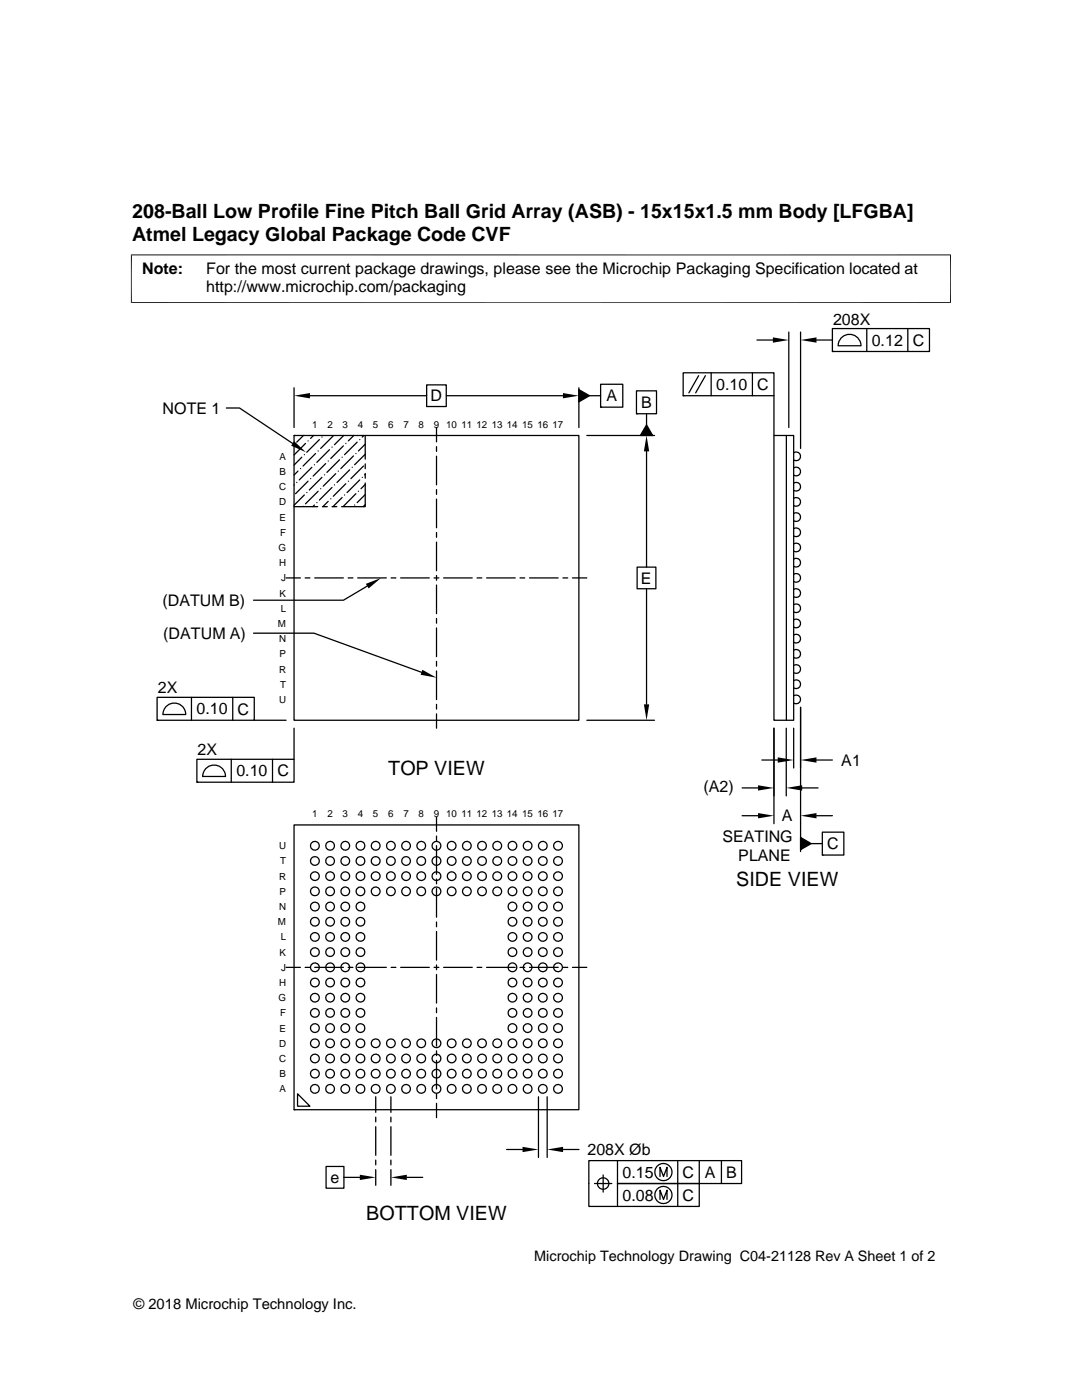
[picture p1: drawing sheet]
<svg xmlns="http://www.w3.org/2000/svg" width="216mm" height="279mm" viewBox="0 0 216 279" stroke-linecap="round" stroke-linejoin="round" font-family="sans-serif">
<g fill="none" stroke="#000" stroke-width=".25">
<path d="M58.7 77.4v7.9M61.8 79h23.3M85.1 76.8h3.9v4.3h-3.9zM89 79h23.3M115.5 77.8l2.1 1.2-2.1 1.2zM115.5 77.4v7.9M117.6 79h2.2M119.8 76.7h4.5v4.6h-4.5zM127 78h4v4.6h-4zM136.3 74.4h18.1v4.6h-18.1zM136.3 79h.1M139.4 75l-1.9 3.4"/>
<path d="M140.8 75l-2 3.4M141.9 74.4v4.6M150.1 74.4v4.6M151 67.9h3.2M154.4 79v7.9M157.4 66.3v19M159.7 66.3v23.2M162.9 67.9h3.2M166.1 65.6h19.4v4.5h-19.4zM166.1 70.1h.1M168 67.3a2.29 2.29 0 0 1 2.5-.4 2.29 2.29 0 0 1 1.3 2.1h-4.6l.4-1.2zM173 65.6v4.5"/>
<path d="M181.1 65.6v4.5M45.2 81.4h2.6l10.6 7.1M58.7 86.9h56.8v56.8h-56.8zM58.7 86.9h.1M58.7 88.8h.1M58.7 96.8h.1M59.2 96.3h.1M59.5 94l-.8 .8M60 93.5h.1M60.2 91.2l-1.5 1.6M60.6 86.9l-1.4 1.3M60.7 90.7h.1"/>
<path d="M60.7 98.8l-2 2M61 88.5l-2.3 2.3M61.2 98.3h.1M61.5 88h.1M61.5 96l-2.5 2.5M62 95.5h.1M62.2 93.3l-2.5 2.5M62.6 86.9l-.6 .6M62.7 92.8h.1M63 90.5l-2.5 2.5M63.5 90h.1M63.5 98l-2.5 2.5"/>
<path d="M63.7 87.7l-2.5 2.6M64 97.5h.1M64.2 87.2h.1M64.2 95.3l-2.5 2.5M64.7 94.8h.1M65 92.5l-2.5 2.5M65.5 92h.1M65.7 89.7l-2.5 2.6M66 99.5h.1M66.3 89.2h.1M66.3 97.3l-2.6 2.5M66.5 87l-2.5 2.5"/>
<path d="M66.7 96.8h.1M67 94.5l-2.5 2.5M67.5 94h.1M67.8 91.8l-2.6 2.5M68.3 91.2h.1M68.3 99.3l-1.9 1.8M68.5 89l-2.5 2.5M68.6 86.9l-1.9 1.9M68.7 98.8h.1M69 88.5h.1M69 96.5l-2.5 2.5M69.5 96h.1"/>
<path d="M69.8 93.8l-2.6 2.5M70.3 93.3h.1M70.5 91l-2.5 2.5M70.6 86.9l-1.1 1.1M71 90.5h.1M71 98.5l-2.5 2.5M71.3 88.2l-2.6 2.5M71.5 98h.1M71.8 87.7h.1M71.8 95.8l-2.5 2.5M72.3 95.3h.1M72.5 93l-2.5 2.5"/>
<path d="M72.6 86.9l-.3 .3M72.9 88.6l-1.4 1.4M72.9 90.7l-2.1 2.1M72.9 94.7l-.1 .1M72.9 96.4v4.7h-4.7M72.9 86.9v4.7M72.9 92.6v.9M72.9 94.5v.9M72.9 98.7l-1.6 1.6M72.9 96.7l-.9 .8M87.1 85.3v2.9M87.1 89.1v1"/>
<path d="M87.1 91v5.8M87.1 97.7v1M87.1 99.6v5.7M117.1 86.9h13.5M119.8 81.3h.1M127 82.6h.1M129 90.1v23.1M129 84.8l1.2 2.1h-2.4zM129 82.6v2.2M154.4 86.9h4v56.8h-4zM156.9 86.9v56.8M158.4 99.4l.8-.1a.87 .87 0 0 1 .5 .9 .87 .87 0 0 1-.5 .8l-.8-.1"/>
<path d="M158.4 96.4l.8-.1a.87 .87 0 0 1 .5 .8 .87 .87 0 0 1-.5 .9l-.8-.1M158.4 93.4l.8-.1a.87 .87 0 0 1 .5 .8 .87 .87 0 0 1-.5 .8l-.8-.1M158.4 90.4l.8-.1a.87 .87 0 0 1 .5 .8 .87 .87 0 0 1-.5 .8l-.8-.1M57.1 115.3h2.8M58.7 101.1h4.7M60.5 101h.1M60.9 115.3h.9M62.7 100.8l-.3 .3M62.8 115.3h5.7M63.2 100.3h.1M64.3 101.1h1M65.5 100.1l-1.1 1"/>
<path d="M66.3 101.1h.9M69.5 115.3h.9M70.8 100.8h.1M71.4 115.3h5.7M72.9 100.7l-.4 .4M73.3 117l-4.8 2.8h-17.9M78 115.3h1M79.9 115.3h5.8M86.6 115.3h1M87.1 106.3v.9M87.1 108.2v5.7M87.1 114.9v.9"/>
<path d="M87.1 116.8v5.7M88.5 115.3h5.7M95.2 115.3h.9M97.1 115.3h5.7M103.8 115.3h.9M105.7 115.3h5.7M112.3 115.3h1M114.2 115.3h2.9M127.1 113.2h3.8v4.3h-3.8zM129 117.5v23.1M158.4 117.6l.8-.1a.87 .87 0 0 1 .5 .9 .87 .87 0 0 1-.5 .8l-.8-.1M158.4 114.6l.8-.1a.87 .87 0 0 1 .5 .8 .87 .87 0 0 1-.5 .8l-.8-.1"/>
<path d="M158.4 111.6l.8-.1a.87 .87 0 0 1 .5 .8 .87 .87 0 0 1-.5 .8l-.8-.1M158.4 108.5l.8-.1a.87 .87 0 0 1 .5 .9 .87 .87 0 0 1-.5 .8l-.8-.1M158.4 105.5l.8-.1a.87 .87 0 0 1 .5 .8 .87 .87 0 0 1-.5 .9l-.8-.1M158.4 102.5l.8-.1a.87 .87 0 0 1 .5 .8 .87 .87 0 0 1-.5 .8l-.8-.1M31.3 139.2h19.4v4.5h-19.4zM38.2 139.2v4.5M46.4 139.2v4.5M50.6 126.4h12.1l21.4 7.8M87.1 123.4v1M87.1 125.3v5.7M87.1 132v.9M87.1 133.9v5.7"/>
<path d="M158.4 138.9l.8-.1a.87 .87 0 0 1 .5 .8 .87 .87 0 0 1-.5 .8l-.8-.1M158.4 135.8l.8-.1a.87 .87 0 0 1 .5 .8 .87 .87 0 0 1-.5 .9l-.8-.1M158.4 132.8l.8-.1a.87 .87 0 0 1 .5 .8 .87 .87 0 0 1-.5 .8l-.8-.1M158.4 129.8l.8-.1a.87 .87 0 0 1 .5 .8 .87 .87 0 0 1-.5 .8l-.8-.1M158.4 126.7l.8-.1a.87 .87 0 0 1 .5 .9 .87 .87 0 0 1-.5 .8l-.8-.1M158.4 123.7l.8-.1a.87 .87 0 0 1 .5 .8 .87 .87 0 0 1-.5 .8l-.8-.1M158.4 120.7l.8-.1a.87 .87 0 0 1 .5 .8 .87 .87 0 0 1-.5 .8l-.8-.1M31.3 143.7h.1M33.3 140.9a2.28 2.28 0 0 1 2.4-.4 2.28 2.28 0 0 1 1.4 2.1h-4.6l.3-1.2zM39.3 151.5h19.4v4.6h-19.4zM39.3 156.1h.1M41.2 153.2a2.28 2.28 0 0 1 2.5-.3 2.28 2.28 0 0 1 1.3 2.1h-4.6l.4-1.2z"/>
<path d="M46.1 151.5v4.6M50.7 143.7h6.4M54.4 151.5v4.6M58.7 145.3v6.2M87.1 140.6v.9M87.1 142.5v2.8M117.1 143.7h13.5M148.1 157.2h3.2M152 151.7h3.2M154.4 145.3v19.1M156.9 145.3v13.5M158.4 145.3v8"/>
<path d="M159.7 141.2v28.7M160.1 157.2h3.1M162.9 151.7h3.2M58.7 164.6h56.8v56.9h-56.8zM87.1 163v2.9M87.1 166.9v.9M87.1 168.8v5.7M87.1 175.4v1M87.1 177.3v5.7M148.1 162.8h3.2M159.7 167.1l2.2 1.3-2.2 1.2zM161.9 168.4h2.2"/>
<path d="M162.9 162.8h3.2M164.1 166.1h4.3v4.5h-4.3zM164.1 170.6h.1M57.1 193.1h2.8M60.9 193.1h.9M62.8 193.1h5.7M69.5 193.1h.9M71.4 193.1h5.7M78 193.1h1M79.9 193.1h5.8M86.6 193.1h1M87.1 184v1"/>
<path d="M87.1 185.9v5.7M87.1 192.6v.9M87.1 194.5v5.7M88.5 193.1h5.7M95.2 193.1h.9M97.1 193.1h5.7M103.8 193.1h.9M105.7 193.1h5.7M112.3 193.1h1M114.2 193.1h2.9M59.4 218.3l2.4 2.5h-2.4zM75 218.9v3.1"/>
<path d="M78 218.9v3.1M87.1 201.1v1M87.1 203.1v5.7M87.1 209.7v1M87.1 211.6v5.7M87.1 218.3v.9M107.4 218.9v12.1M109.2 218.9v12.1M58.7 221.5h.1M65.1 232.8h3.5v4.3h-3.5zM68.6 235h3.2M75 222.9v1"/>
<path d="M75 224.9v5.7M75 231.5v1M75 233.4v3.2M78 222.9v1M78 224.9v5.7M78 231.5v1M78 233.4v3.2M81.2 235h3.1M87.1 220.2v2.9M101.1 229.4h3.2M112.4 229.4h3.1M118.6 236.2h3.5"/>
<path d="M120.4 234.5v3.4M123.2 231.6v4.6h16.3v4.6h-22v-9.2h30.5v4.6h-24.8v4.6M131.7 234.8v-1.8l.7 1.8 .7-1.8v1.8M131.7 239.4v-1.9l.7 1.9 .7-1.9v1.9M135.2 231.6v9.2M139.5 231.6v4.6M144 231.6v4.6"/>
<circle cx="62.8" cy="168.8" r=".88"/>
<circle cx="62.8" cy="177.9" r=".87"/>
<circle cx="62.8" cy="174.9" r=".87"/>
<circle cx="62.8" cy="171.8" r=".87"/>
<circle cx="65.9" cy="168.8" r=".88"/>
<circle cx="65.9" cy="177.9" r=".87"/>
<circle cx="65.9" cy="171.8" r=".87"/>
<circle cx="65.9" cy="174.9" r=".87"/>
<circle cx="68.9" cy="168.8" r=".87"/>
<circle cx="68.9" cy="177.9" r=".87"/>
<circle cx="68.9" cy="171.8" r=".87"/>
<circle cx="68.9" cy="174.9" r=".87"/>
<circle cx="71.9" cy="168.8" r=".87"/>
<circle cx="71.9" cy="174.9" r=".87"/>
<circle cx="71.9" cy="177.9" r=".86"/>
<circle cx="71.9" cy="171.8" r=".86"/>
<circle cx="75" cy="168.8" r=".88"/>
<circle cx="75" cy="177.9" r=".87"/>
<circle cx="75" cy="174.9" r=".87"/>
<circle cx="75" cy="171.8" r=".87"/>
<circle cx="78" cy="177.9" r=".87"/>
<circle cx="78" cy="168.8" r=".87"/>
<circle cx="78" cy="174.9" r=".87"/>
<circle cx="78" cy="171.8" r=".87"/>
<circle cx="81" cy="168.8" r=".87"/>
<circle cx="81" cy="177.9" r=".87"/>
<circle cx="81" cy="171.8" r=".87"/>
<circle cx="81" cy="174.9" r=".87"/>
<circle cx="84.1" cy="168.8" r=".87"/>
<circle cx="84.1" cy="174.9" r=".87"/>
<circle cx="84.1" cy="177.9" r=".86"/>
<circle cx="84.1" cy="171.8" r=".86"/>
<circle cx="87.1" cy="168.8" r=".88"/>
<circle cx="87.1" cy="177.9" r=".87"/>
<circle cx="87.1" cy="174.9" r=".87"/>
<circle cx="87.1" cy="171.8" r=".87"/>
<circle cx="90.1" cy="177.9" r=".87"/>
<circle cx="90.1" cy="168.8" r=".87"/>
<circle cx="90.1" cy="174.9" r=".87"/>
<circle cx="90.1" cy="171.8" r=".87"/>
<circle cx="93.2" cy="168.8" r=".87"/>
<circle cx="93.2" cy="177.9" r=".87"/>
<circle cx="93.2" cy="171.8" r=".87"/>
<circle cx="93.2" cy="174.9" r=".87"/>
<circle cx="96.2" cy="168.8" r=".87"/>
<circle cx="96.2" cy="174.9" r=".87"/>
<circle cx="96.2" cy="177.9" r=".86"/>
<circle cx="96.2" cy="171.8" r=".86"/>
<circle cx="99.2" cy="168.8" r=".88"/>
<circle cx="99.2" cy="177.9" r=".87"/>
<circle cx="99.2" cy="174.9" r=".87"/>
<circle cx="99.2" cy="171.8" r=".87"/>
<circle cx="102.3" cy="177.9" r=".87"/>
<circle cx="102.3" cy="168.8" r=".87"/>
<circle cx="102.3" cy="174.9" r=".87"/>
<circle cx="102.3" cy="171.8" r=".87"/>
<circle cx="105.3" cy="168.8" r=".87"/>
<circle cx="105.3" cy="177.9" r=".87"/>
<circle cx="105.3" cy="171.8" r=".87"/>
<circle cx="105.3" cy="174.9" r=".87"/>
<circle cx="108.3" cy="168.8" r=".87"/>
<circle cx="108.3" cy="177.9" r=".87"/>
<circle cx="108.3" cy="171.8" r=".87"/>
<circle cx="108.3" cy="174.9" r=".87"/>
<circle cx="111.3" cy="168.8" r=".88"/>
<circle cx="111.4" cy="174.9" r=".87"/>
<circle cx="111.4" cy="177.9" r=".87"/>
<circle cx="111.4" cy="171.8" r=".87"/>
<circle cx="62.8" cy="180.9" r=".88"/>
<circle cx="62.8" cy="193.1" r=".88"/>
<circle cx="62.8" cy="184" r=".87"/>
<circle cx="62.8" cy="196.1" r=".87"/>
<circle cx="62.8" cy="190" r=".87"/>
<circle cx="62.8" cy="199.1" r=".87"/>
<circle cx="62.8" cy="187" r=".87"/>
<circle cx="65.9" cy="180.9" r=".88"/>
<circle cx="65.9" cy="193.1" r=".88"/>
<circle cx="65.9" cy="184" r=".87"/>
<circle cx="65.9" cy="190" r=".87"/>
<circle cx="65.9" cy="196.1" r=".87"/>
<circle cx="65.9" cy="187" r=".87"/>
<circle cx="65.9" cy="199.1" r=".87"/>
<circle cx="68.9" cy="193" r=".87"/>
<circle cx="68.9" cy="180.9" r=".87"/>
<circle cx="68.9" cy="190" r=".87"/>
<circle cx="68.9" cy="184" r=".87"/>
<circle cx="68.9" cy="196.1" r=".87"/>
<circle cx="68.9" cy="199.1" r=".87"/>
<circle cx="68.9" cy="187" r=".87"/>
<circle cx="71.9" cy="193" r=".87"/>
<circle cx="71.9" cy="180.9" r=".87"/>
<circle cx="71.9" cy="187" r=".87"/>
<circle cx="71.9" cy="199.1" r=".87"/>
<circle cx="71.9" cy="190" r=".86"/>
<circle cx="71.9" cy="184" r=".86"/>
<circle cx="71.9" cy="196.1" r=".86"/>
<circle cx="102.3" cy="190" r=".87"/>
<circle cx="102.3" cy="193" r=".87"/>
<circle cx="102.3" cy="180.9" r=".87"/>
<circle cx="102.3" cy="187" r=".87"/>
<circle cx="102.3" cy="199.1" r=".87"/>
<circle cx="102.3" cy="196.1" r=".87"/>
<circle cx="102.3" cy="184" r=".87"/>
<circle cx="105.3" cy="193" r=".87"/>
<circle cx="105.3" cy="180.9" r=".87"/>
<circle cx="105.3" cy="196.1" r=".87"/>
<circle cx="105.3" cy="184" r=".87"/>
<circle cx="105.3" cy="190" r=".87"/>
<circle cx="105.3" cy="199.1" r=".87"/>
<circle cx="105.3" cy="187" r=".87"/>
<circle cx="108.3" cy="193" r=".87"/>
<circle cx="108.3" cy="180.9" r=".87"/>
<circle cx="108.3" cy="190" r=".87"/>
<circle cx="108.3" cy="184" r=".87"/>
<circle cx="108.3" cy="196.1" r=".87"/>
<circle cx="108.3" cy="187" r=".87"/>
<circle cx="108.3" cy="199.1" r=".87"/>
<circle cx="111.3" cy="180.9" r=".88"/>
<circle cx="111.3" cy="193.1" r=".88"/>
<circle cx="111.4" cy="187" r=".87"/>
<circle cx="111.4" cy="199.1" r=".87"/>
<circle cx="111.4" cy="184" r=".87"/>
<circle cx="111.4" cy="190" r=".87"/>
<circle cx="111.4" cy="196.1" r=".87"/>
<circle cx="62.8" cy="217.3" r=".88"/>
<circle cx="62.8" cy="205.2" r=".88"/>
<circle cx="62.8" cy="202.1" r=".87"/>
<circle cx="62.8" cy="208.2" r=".87"/>
<circle cx="62.8" cy="211.2" r=".87"/>
<circle cx="62.8" cy="214.3" r=".87"/>
<circle cx="65.9" cy="217.3" r=".88"/>
<circle cx="65.9" cy="205.2" r=".88"/>
<circle cx="65.9" cy="202.1" r=".87"/>
<circle cx="65.9" cy="208.2" r=".87"/>
<circle cx="65.9" cy="214.3" r=".87"/>
<circle cx="65.9" cy="211.2" r=".87"/>
<circle cx="68.9" cy="205.2" r=".87"/>
<circle cx="68.9" cy="217.3" r=".87"/>
<circle cx="68.9" cy="208.2" r=".87"/>
<circle cx="68.9" cy="202.1" r=".87"/>
<circle cx="68.9" cy="214.3" r=".87"/>
<circle cx="68.9" cy="211.2" r=".87"/>
<circle cx="71.9" cy="217.3" r=".87"/>
<circle cx="71.9" cy="205.2" r=".87"/>
<circle cx="71.9" cy="211.2" r=".87"/>
<circle cx="71.9" cy="202.1" r=".86"/>
<circle cx="71.9" cy="208.2" r=".86"/>
<circle cx="71.9" cy="214.3" r=".86"/>
<circle cx="75" cy="217.3" r=".88"/>
<circle cx="75" cy="208.2" r=".87"/>
<circle cx="75" cy="211.2" r=".87"/>
<circle cx="75" cy="214.3" r=".87"/>
<circle cx="78" cy="217.3" r=".87"/>
<circle cx="78" cy="214.3" r=".87"/>
<circle cx="78" cy="211.2" r=".87"/>
<circle cx="78" cy="208.2" r=".87"/>
<circle cx="81" cy="217.3" r=".87"/>
<circle cx="81" cy="208.2" r=".87"/>
<circle cx="81" cy="214.3" r=".87"/>
<circle cx="81" cy="211.2" r=".87"/>
<circle cx="84.1" cy="217.3" r=".87"/>
<circle cx="84.1" cy="211.2" r=".87"/>
<circle cx="84.1" cy="208.2" r=".86"/>
<circle cx="84.1" cy="214.3" r=".86"/>
<circle cx="87.1" cy="217.3" r=".88"/>
<circle cx="87.1" cy="208.2" r=".87"/>
<circle cx="87.1" cy="211.2" r=".87"/>
<circle cx="87.1" cy="214.3" r=".87"/>
<circle cx="90.1" cy="217.3" r=".87"/>
<circle cx="90.1" cy="214.3" r=".87"/>
<circle cx="90.1" cy="211.2" r=".87"/>
<circle cx="90.1" cy="208.2" r=".87"/>
<circle cx="93.2" cy="217.3" r=".87"/>
<circle cx="93.2" cy="208.2" r=".87"/>
<circle cx="93.2" cy="214.3" r=".87"/>
<circle cx="93.2" cy="211.2" r=".87"/>
<circle cx="96.2" cy="217.3" r=".87"/>
<circle cx="96.2" cy="211.2" r=".87"/>
<circle cx="96.2" cy="208.2" r=".86"/>
<circle cx="96.2" cy="214.3" r=".86"/>
<circle cx="99.2" cy="217.3" r=".88"/>
<circle cx="99.2" cy="211.2" r=".87"/>
<circle cx="99.2" cy="208.2" r=".87"/>
<circle cx="99.2" cy="214.3" r=".87"/>
<circle cx="102.3" cy="217.3" r=".87"/>
<circle cx="102.3" cy="205.2" r=".87"/>
<circle cx="102.3" cy="202.1" r=".87"/>
<circle cx="102.3" cy="214.3" r=".87"/>
<circle cx="102.3" cy="208.2" r=".87"/>
<circle cx="102.3" cy="211.2" r=".87"/>
<circle cx="105.3" cy="217.3" r=".87"/>
<circle cx="105.3" cy="205.2" r=".87"/>
<circle cx="105.3" cy="202.1" r=".87"/>
<circle cx="105.3" cy="208.2" r=".87"/>
<circle cx="105.3" cy="214.3" r=".87"/>
<circle cx="105.3" cy="211.2" r=".87"/>
<circle cx="108.3" cy="217.3" r=".87"/>
<circle cx="108.3" cy="205.2" r=".87"/>
<circle cx="108.3" cy="202.1" r=".87"/>
<circle cx="108.3" cy="214.3" r=".87"/>
<circle cx="108.3" cy="208.2" r=".87"/>
<circle cx="108.3" cy="211.2" r=".87"/>
<circle cx="111.3" cy="205.2" r=".88"/>
<circle cx="111.3" cy="217.3" r=".88"/>
<circle cx="111.4" cy="211.2" r=".87"/>
<circle cx="111.4" cy="202.1" r=".87"/>
<circle cx="111.4" cy="208.2" r=".87"/>
<circle cx="111.4" cy="214.3" r=".87"/>
<circle cx="120.4" cy="236.2" r="1.14"/>
<circle cx="132.4" cy="233.9" r="1.72"/>
<circle cx="132.4" cy="238.5" r="1.72"/>
</g>
<g fill="#000">
<path d="M58.7 79l3.1-.6v1.1zM112.3 78.4l3.2 .6-3.2 .5zM154.2 67.3l3.2 .6-3.2 .5zM159.7 67.9l3.2-.6v1.1zM58.7 88.1l2.3 2.2-2.9-1.4zM115.5 77.8l2.1 1.2-2.1 1.2zM129 86.9l.5 3.2h-1zM129 84.8l1.2 2.1h-2.4zM73 116.5l3-1.1-2.4 2zM84.3 133.7l2.8 1.6-3.2-.6zM128.5 140.6h1l-.5 3.1zM151.3 156.7l3.1 .5-3.1 .6z"/>
<path d="M155.2 151.2l3.2 .5-3.2 .5zM156.9 157.2l3.2-.5v1.1zM159.7 151.7l3.2-.5v1zM151.3 162.3l3.1 .5-3.1 .5zM159.7 167.1l2.2 1.3-2.2 1.2zM159.7 162.8l3.2-.5v1zM71.8 234.4l3.2 .6-3.2 .5zM78 235l3.2-.6v1.1zM104.3 228.9l3.1 .5-3.1 .5zM109.2 229.4l3.2-.5v1z"/>
</g>
<path d="M26.1 50.9h163.7M26.2 50.8v9.7M189.7 50.8v9.7M26.1 60.4h163.7" fill="none" stroke="#000" stroke-width=".2"/>
<g font-size="3.9">
<text x="26.4" y="43.5">208-Ball Low Profile Fine Pitch Ball Grid Array (ASB) - 15x15x1.5 mm Body [LFGBA]</text>
<text x="26.4" y="48">Atmel Legacy Global Package Code CVF</text>
<text x="77.5" y="154.7">TOP VIEW</text>
<text x="146.9" y="176.9">SIDE VIEW</text>
<text x="73.1" y="243.4">BOTTOM VIEW</text>
</g>
<g font-size="3.2">
<text x="28.4" y="54.6">Note:</text>
<text x="41.1" y="58.3">http://www.microchip.com/packaging</text>
<text x="41.1" y="54.6">For the most current package drawings, please see the Microchip Packaging Specification located at</text>
<text x="166.2" y="64.8">208X</text>
<text x="173.9" y="69">0.12</text>
<text x="182.1" y="69">C</text>
<text x="142.9" y="77.8">0.10</text>
<text x="151.1" y="77.8">C</text>
<text x="32.4" y="82.6">NOTE 1</text>
<text x="85.9" y="80.1">D</text>
<text x="121" y="80.1">A</text>
<text x="127.9" y="81.4">B</text>
<text x="127.9" y="116.5">E</text>
<text x="32.4" y="120.9">(DATUM B)</text>
<text x="32.6" y="127.4">(DATUM A)</text>
<text x="31.5" y="138.4">2X</text>
<text x="39.2" y="142.6">0.10</text>
<text x="47.4" y="142.6">C</text>
<text x="39.4" y="150.7">2X</text>
<text x="47.2" y="155">0.10</text>
<text x="55.4" y="155">C</text>
<text x="167.9" y="152.8">A1</text>
<text x="140.4" y="158.1">(A2)</text>
<text x="156" y="163.9">A</text>
<text x="144.1" y="168.1">SEATING</text>
<text x="147.3" y="171.8">PLANE</text>
<text x="165.1" y="169.5">C</text>
<text x="117.2" y="230.5">208X Øb</text>
<text x="66" y="236.1">e</text>
<text x="124.2" y="235.1">0.15</text>
<text x="124.2" y="239.6">0.08</text>
<text x="136.2" y="235.1">C</text>
<text x="136.2" y="239.6">C</text>
<text x="140.7" y="235.1">A</text>
<text x="144.9" y="235.1">B</text>
</g>
<g font-size="2.9">
<text x="106.6" y="251.7">Microchip Technology Drawing C04-21128 Rev A Sheet 1 of 2</text>
<text x="26.6" y="261.3">© 2018 Microchip Technology Inc.</text>
</g>
<g font-size="1.9">
<text x="62.3" y="85.3">1</text>
<text x="65.3" y="85.3">2</text>
<text x="68.4" y="85.3">3</text>
<text x="71.4" y="85.3">4</text>
<text x="74.4" y="85.3">5</text>
<text x="77.4" y="85.3">6</text>
<text x="80.5" y="85.3">7</text>
<text x="83.5" y="85.3">8</text>
<text x="86.5" y="85.3">9</text>
<text x="89" y="85.3">10 11 12 13 14 15 16 17</text>
<text x="55.8" y="91.8">A</text>
<text x="55.8" y="94.8">B</text>
<text x="55.7" y="100.9">D</text>
<text x="55.7" y="97.9">C</text>
<text x="55.8" y="103.9">E</text>
<text x="55.9" y="106.9">F</text>
<text x="55.6" y="110">G</text>
<text x="55.7" y="113">H</text>
<text x="55.8" y="119.1">K</text>
<text x="56.1" y="116">J</text>
<text x="55.5" y="125.1">M</text>
<text x="56" y="122.1">L</text>
<text x="55.7" y="128.1">N</text>
<text x="55.8" y="131.2">P</text>
<text x="55.7" y="134.2">R</text>
<text x="55.9" y="137.2">T</text>
<text x="55.7" y="140.3">U</text>
<text x="62.3" y="163">1</text>
<text x="65.3" y="163">2</text>
<text x="68.4" y="163">3</text>
<text x="71.4" y="163">4</text>
<text x="74.4" y="163">5</text>
<text x="77.4" y="163">6</text>
<text x="80.5" y="163">7</text>
<text x="83.5" y="163">8</text>
<text x="86.5" y="163">9</text>
<text x="89" y="163">10 11 12 13 14 15 16 17</text>
<text x="55.7" y="169.5">U</text>
<text x="55.9" y="172.5">T</text>
<text x="55.7" y="175.6">R</text>
<text x="55.8" y="178.6">P</text>
<text x="55.5" y="184.7">M</text>
<text x="55.7" y="181.6">N</text>
<text x="55.8" y="190.7">K</text>
<text x="56" y="187.7">L</text>
<text x="55.7" y="196.8">H</text>
<text x="56.1" y="193.7">J</text>
<text x="55.6" y="199.8">G</text>
<text x="55.9" y="202.8">F</text>
<text x="55.7" y="208.9">D</text>
<text x="55.8" y="205.9">E</text>
<text x="55.7" y="211.9">C</text>
<text x="55.8" y="215">B</text>
<text x="55.8" y="218">A</text>
</g>
</svg>
